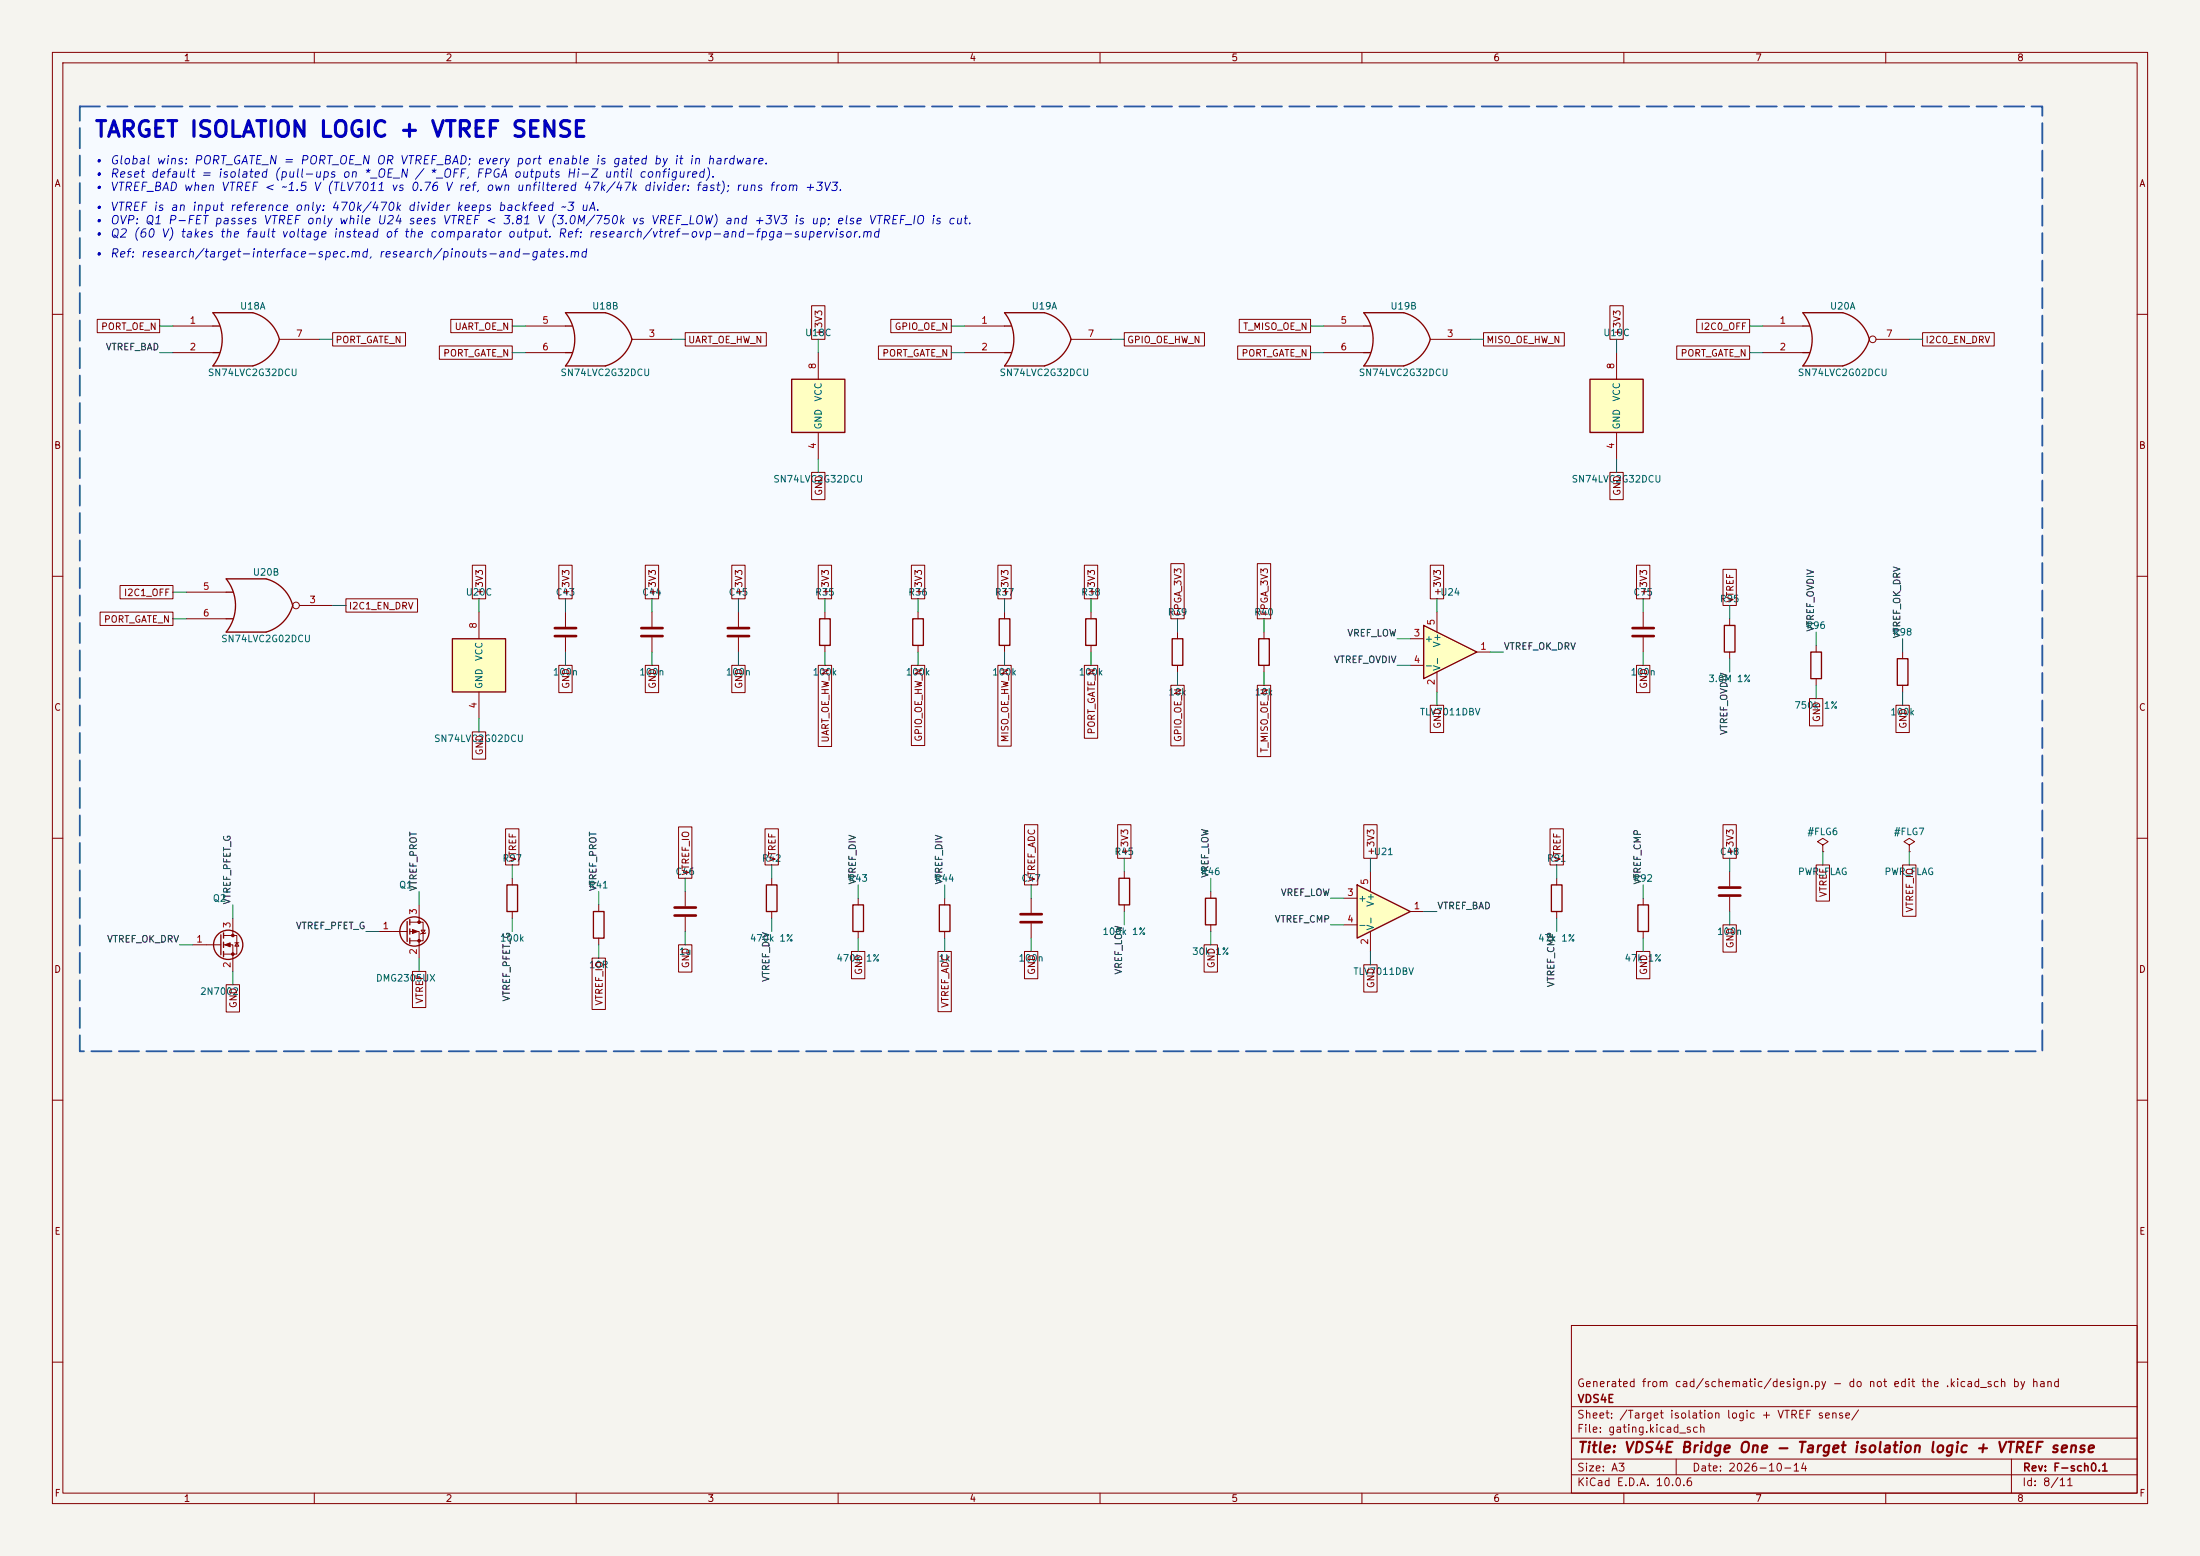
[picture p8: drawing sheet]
<svg xmlns="http://www.w3.org/2000/svg" width="420mm" height="297mm" viewBox="0 0 420 297" stroke-linecap="round" stroke-linejoin="round" font-family="sans-serif">
<path d="M0 0h420v297h-420z" fill="#f5f4ef" stroke="#f5f4ef" stroke-width=".19"/>
<g fill="none" stroke="#840000" stroke-width=".19">
<path d="M10 10h400v277h-400zM12 12h396v273h-396zM60 10v2M110 10v2M160 10v2M210 10v2M260 10v2M310 10v2M360 10v2M10 60h2M408 60h2M10 110h2"/>
<path d="M408 110h2M10 160h2M408 160h2M10 210h2M408 210h2M300 253h108v32h-108zM10 260h2M300 278.5h108M300 274.5h108M300 268.5h108M320 278.5v3M384 278.5v6.5"/>
<path d="M408 260h2M60 285v2M110 285v2M160 285v2M210 285v2M260 285v2M300 281.5h108M310 285v2M360 285v2"/>
</g>
<path d="M15.2 20.3h374.7v180.4h-374.7z" fill="#f6faff"/>
<g fill="none" stroke="#840000" stroke-width=".25">
<path d="M240.3 121.9h2v5.1h-2zM77.7 175.9v3.8M78.2 175.5v1M78.2 177.3v1M78.2 179.1v1"/>
<circle cx="79.1" cy="177.8" r="2.79"/>
</g>
<path d="M241.3 120.7v1.2M241.3 127v1.3M72.4 177.8h5.3M78.2 176h2.6v3.6h-2.6M78.2 177.8h1.8v5.1M80 172.7v3.3M80.4 177.5h.8l-.4 .7zM81.3 178.1l-1 .2" fill="none" stroke="#840000" stroke-width=".19"/>
<g fill="#840000" stroke="#840000" stroke-width=".19">
<path d="M78.7 177.4l1.1 .4-1.1 .4z"/>
<circle cx="80" cy="176" r=".25"/>
<circle cx="80" cy="179.6" r=".25"/>
</g>
<path d="M259.1 168.9l10.1 5.1-10.1 5.1z" fill="#ffffc2"/>
<path d="M156.5 118.1h2v5.1h-2zM146.3 168.9h2v5.1h-2zM162.8 172.7h2v5.1h-2zM259.1 168.9l10.1 5.1-10.1 5.1z" fill="none" stroke="#840000" stroke-width=".25"/>
<g fill="none" stroke="#840000" stroke-width=".19">
<path d="M141 116.8v2.8M157.5 116.8v1.3M141 121.7v2.8M157.5 123.2v1.3M130.8 170.2v2.8M130.8 175v2.8M147.3 167.6v1.3M147.3 174v1.3M163.8 171.5v1.2M163.8 177.8v1.3M256.5 171.5h2.6M256.5 176.5h2.6"/>
<path d="M261.6 166.4v3.8M261.6 177.8v3.8M269.2 174h2.6"/>
</g>
<path d="M138.9 119.9h4.1M138.9 121.4h4.1M128.8 173.2h4M128.8 174.8h4" fill="none" stroke="#840000" stroke-width=".51"/>
<path d="M271.8 119.4l10.1 5.1-10.1 5z" fill="#ffffc2"/>
<path d="M271.8 119.4l10.1 5.1-10.1 5zM113.3 174h2v5.1h-2z" fill="none" stroke="#840000" stroke-width=".25"/>
<path d="M274.3 116.8v3.9M269.2 121.9h2.6M269.2 127h2.6M274.3 128.3v3.8M281.9 124.5h2.6M114.3 172.7v1.3M114.3 179.1v1.2" fill="none" stroke="#840000" stroke-width=".19"/>
<path d="M151.1 72.4h10.2v10.2h-10.2z" fill="#ffffc2"/>
<path d="M151.1 72.4h10.2v10.2h-10.2z" fill="none" stroke="#840000" stroke-width=".25"/>
<path d="M156.2 67.3v5.1M156.2 82.6v5" fill="none" stroke="#840000" stroke-width=".19"/>
<g fill="#ffffc2">
<path d="M40.6 62.2h1.3z"/>
<path d="M40.6 67.3h1.3z"/>
</g>
<path d="M40.6 59.7h7.7M40.6 69.9h7.7" fill="none" stroke="#ffffc2" stroke-width=".19"/>
<path d="M40.6 59.7h7.7a7.1 7.1 0 0 1 5 5.1 7.4 7.4 0 0 1-5 5.1h-7.7a8.1 8.1 0 0 0 0-10.2zM40.6 62.2h1.3M40.6 67.3h1.3" fill="none" stroke="#840000" stroke-width=".25"/>
<path d="M33 62.2h7.6M33 67.3h7.6M53.3 64.8h7.7" fill="none" stroke="#840000" stroke-width=".19"/>
<g fill="#ffffc2">
<path d="M107.9 62.2h1.3z"/>
<path d="M107.9 67.3h1.3z"/>
</g>
<path d="M107.9 59.7h7.7M107.9 69.9h7.7" fill="none" stroke="#ffffc2" stroke-width=".19"/>
<g fill="none" stroke="#840000" stroke-width=".25">
<path d="M107.9 59.7h7.7a7.1 7.1 0 0 1 5 5.1 7.4 7.4 0 0 1-5 5.1h-7.7a8.1 8.1 0 0 0 0-10.2zM107.9 62.2h1.3M107.9 67.3h1.3M42.2 178.4v3.8M42.7 178.1v1M42.7 179.8v1M213.6 167.6h2v5.1h-2zM296.2 168.9h2v5.1h-2zM312.7 172.7h2v5.1h-2zM42.7 181.6v1"/>
<circle cx="43.6" cy="180.3" r="2.79"/>
</g>
<g fill="none" stroke="#840000" stroke-width=".19">
<path d="M100.3 62.2h7.6M100.3 67.3h7.6M120.6 64.8h7.7M313.7 116.8v2.8M313.7 121.7v2.8M42.7 178.6h2.5v3.5h-2.5M44.4 175.3v3.3M44.8 180h.8M45.2 180l.4 .6h-.8zM214.6 166.4v1.2M214.6 172.7v1.3M297.2 167.6v1.3"/>
<path d="M297.2 174v1.3M313.7 171.5v1.2M313.7 177.8v1.3M36.8 180.3h5.4M42.7 180.3h1.7v5.1"/>
</g>
<path d="M311.7 119.9h4M311.7 121.4h4" fill="none" stroke="#840000" stroke-width=".51"/>
<g fill="#840000" stroke="#840000" stroke-width=".19">
<path d="M42.9 180.3l1-.3v.7z"/>
<circle cx="44.4" cy="178.6" r=".25"/>
<circle cx="44.4" cy="182.1" r=".25"/>
</g>
<g fill="#ffffc2">
<path d="M43.2 113h1.2z"/>
<path d="M43.2 118.1h1.2z"/>
</g>
<path d="M43.2 110.5h7.6M43.2 120.7h7.6" fill="none" stroke="#ffffc2" stroke-width=".19"/>
<path d="M43.2 110.5h7.6a7.1 7.1 0 0 1 5.1 5.1 7.4 7.4 0 0 1-5.1 5.1h-7.6a8.1 8.1 0 0 0 0-10.2zM43.2 113h1.2M43.2 118.1h1.2M329.2 119.4h2v5.1h-2zM345.7 124.5h2v5h-2zM362.2 125.7h2v5.1h-2z" fill="none" stroke="#840000" stroke-width=".25"/>
<g fill="none" stroke="#840000" stroke-width=".19">
<path d="M35.6 113h7.6M35.6 118.1h7.6M57.1 115.6h6.4M330.2 118.1v1.3M330.2 124.5v1.2M346.7 123.2v1.3M346.7 129.5v1.3M363.2 124.5v1.2M363.2 130.8v1.3M330.2 166.4v2.8M330.2 171.2v2.8M348 161.3l1-.6-1-.7-1 .7 1 .6v1.3"/>
<path d="M348 162.6h.1M364.5 161.3l1-.6-1-.7-1 .7 1 .6v1.3M364.5 162.6h.1"/>
<circle cx="56.5" cy="115.6" r=".63"/>
</g>
<path d="M328.2 169.4h4M328.2 170.9h4" fill="none" stroke="#840000" stroke-width=".51"/>
<g fill="#ffffc2">
<path d="M344.2 62.2h1.2z"/>
<path d="M344.2 67.3h1.2z"/>
</g>
<path d="M344.2 59.7h7.6M344.2 69.9h7.6" fill="none" stroke="#ffffc2" stroke-width=".19"/>
<path d="M344.2 59.7h7.6a7.1 7.1 0 0 1 5.1 5.1 7.4 7.4 0 0 1-5.1 5.1h-7.6a8.1 8.1 0 0 0 0-10.2zM344.2 62.2h1.2M344.2 67.3h1.2M96.8 168.9h2v5.1h-2z" fill="none" stroke="#840000" stroke-width=".25"/>
<g fill="none" stroke="#840000" stroke-width=".19">
<path d="M336.5 62.2h7.7M336.5 67.3h7.7M358.1 64.8h6.4M97.8 167.6v1.3M97.8 174v1.3"/>
<circle cx="357.5" cy="64.8" r=".63"/>
</g>
<path d="M86.4 121.9h10.1v10.2h-10.1z" fill="#ffffc2"/>
<path d="M86.4 121.9h10.1v10.2h-10.1z" fill="none" stroke="#840000" stroke-width=".25"/>
<path d="M91.4 116.8v5.1M107.9 116.8v2.8M124.5 116.8v2.8M91.4 132.1v5.1M107.9 121.7v2.8M124.5 121.7v2.8" fill="none" stroke="#840000" stroke-width=".19"/>
<path d="M105.9 119.9h4.1M122.4 119.9h4.1M105.9 121.4h4.1M122.4 121.4h4.1" fill="none" stroke="#840000" stroke-width=".51"/>
<path d="M303.5 72.4h10.2v10.2h-10.2z" fill="#ffffc2"/>
<path d="M303.5 72.4h10.2v10.2h-10.2zM174.2 118.1h2.1v5.1h-2.1z" fill="none" stroke="#840000" stroke-width=".25"/>
<path d="M308.6 67.3v5.1M308.6 82.6v5M175.3 116.8v1.3M175.3 123.2v1.3" fill="none" stroke="#840000" stroke-width=".19"/>
<g fill="#ffffc2">
<path d="M260.3 62.2h1.3z"/>
<path d="M260.3 67.3h1.3z"/>
</g>
<path d="M260.3 59.7h7.7M260.3 69.9h7.7" fill="none" stroke="#ffffc2" stroke-width=".19"/>
<path d="M260.3 59.7h7.7a7.1 7.1 0 0 1 5 5.1 7.4 7.4 0 0 1-5 5.1h-7.7a8.1 8.1 0 0 0 0-10.2zM260.3 62.2h1.3M260.3 67.3h1.3" fill="none" stroke="#840000" stroke-width=".25"/>
<path d="M252.7 62.2h7.6M252.7 67.3h7.6M273 64.8h7.7" fill="none" stroke="#840000" stroke-width=".19"/>
<g fill="#ffffc2">
<path d="M191.8 62.2h1.2z"/>
<path d="M191.8 67.3h1.2z"/>
</g>
<path d="M191.8 59.7h7.6M191.8 69.9h7.6" fill="none" stroke="#ffffc2" stroke-width=".19"/>
<path d="M191.8 59.7h7.6a7.1 7.1 0 0 1 5.1 5.1 7.4 7.4 0 0 1-5.1 5.1h-7.6a8.1 8.1 0 0 0 0-10.2zM191.8 62.2h1.2M191.8 67.3h1.2M190.8 118.1h2v5.1h-2zM207.3 118.1h2v5.1h-2zM223.8 121.9h2v5.1h-2zM179.3 172.7h2.1v5.1h-2.1zM230.1 171.5h2.1v5h-2.1z" fill="none" stroke="#840000" stroke-width=".25"/>
<g fill="none" stroke="#840000" stroke-width=".19">
<path d="M154.9 58.4h2.6v6.4h-2.6zM307.3 58.4h2.6v6.4h-2.6zM18.6 61h11.9v2.5h-11.9zM63.5 63.5h13.9v2.5h-13.9zM83.9 66h13.9v2.6h-13.9zM86.1 61h11.7v2.5h-11.7zM130.8 63.5h15.5v2.5h-15.5zM167.7 66h13.9v2.6h-13.9zM170.1 61h11.5v2.5h-11.5zM184.1 62.2h7.7M184.1 67.3h7.7M204.5 64.8h7.6"/>
<path d="M214.6 63.5h15.3v2.5h-15.3zM236.3 66h13.9v2.6h-13.9zM236.6 61h13.6v2.5h-13.6zM283.2 63.5h15.4v2.5h-15.4zM320.1 66h13.9v2.6h-13.9zM323.9 61h10.1v2.5h-10.1zM367 63.5h13.7v2.5h-13.7zM154.9 90.2h2.6v5.2h-2.6zM307.3 90.2h2.6v5.2h-2.6zM19.1 116.8h13.9v2.6h-13.9zM22.9 111.8h10.1v2.5h-10.1zM66 114.3h13.7v2.5h-13.7z"/>
<path d="M90.2 107.9h2.5v6.4h-2.5zM106.7 107.9h2.5v6.4h-2.5zM123.2 107.9h2.5v6.4h-2.5zM139.7 107.9h2.5v6.4h-2.5zM156.2 107.9h2.6v6.4h-2.6zM174 107.9h2.5v6.4h-2.5zM190.5 107.9h2.5v6.4h-2.5zM191.8 116.8v1.3M207 107.9h2.6v6.4h-2.6zM208.3 116.8v1.3M223.5 107.6h2.6v10.5h-2.6zM240 107.6h2.6v10.5h-2.6z"/>
<path d="M273 107.9h2.6v6.4h-2.6zM312.4 107.9h2.6v6.4h-2.6zM328.9 108.7h2.6v6.9h-2.6zM90.2 139.7h2.5v5.2h-2.5zM106.7 127h2.5v5.2h-2.5zM123.2 127h2.5v5.2h-2.5zM139.7 127h2.5v5.2h-2.5zM156.2 127h2.6v15.5h-2.6zM174 127h2.5v15.3h-2.5zM190.5 127h2.5v15.4h-2.5zM191.8 123.2v1.3M207 127h2.6v13.9h-2.6z"/>
<path d="M208.3 123.2v1.3M223.5 130.8h2.6v11.6h-2.6zM224.8 120.7v1.2M224.8 127v1.3M240 130.8h2.6v13.6h-2.6zM273 134.6h2.6v5.2h-2.6zM312.4 127h2.6v5.2h-2.6zM345.4 133.4h2.6v5.2h-2.6zM361.9 134.6h2.6v5.2h-2.6zM96.5 158.2h2.6v6.9h-2.6zM129.5 157.8h2.6v9.8h-2.6zM146 158.2h2.6v6.9h-2.6z"/>
<path d="M195.6 157.4h2.5v11.5h-2.5zM213.4 157.4h2.5v6.4h-2.5zM260.3 157.4h2.6v6.4h-2.6zM295.9 158.2h2.6v6.9h-2.6zM328.9 157.4h2.6v6.4h-2.6zM180.3 171.5v1.2M180.3 177.8v1.3M196.8 171.5v2.7M196.8 176.3v2.8M231.1 170.2v1.3M231.1 176.5v1.3M328.9 176.5h2.6v5.2h-2.6z"/>
<path d="M346.7 165.1h2.6v6.9h-2.6zM363.2 165.1h2.6v9.8h-2.6zM43.2 188h2.5v5.2h-2.5zM78.7 185.4h2.6v6.9h-2.6zM113 182.9h2.6v9.8h-2.6zM129.5 180.3h2.6v5.2h-2.6zM162.6 181.6h2.5v5.2h-2.5zM179.1 181.6h2.5v11.5h-2.5zM195.6 181.6h2.5v5.2h-2.5zM229.9 180.3h2.5v5.2h-2.5zM260.3 184.2h2.6v5.2h-2.6zM312.4 181.6h2.6v5.2h-2.6z"/>
</g>
<path d="M194.8 174.5h4.1M194.8 176h4.1" fill="none" stroke="#840000" stroke-width=".51"/>
<g fill="none" stroke="#009600" stroke-width=".19">
<path d="M30.5 67.3h2.5M30.5 62.2h2.5M61 64.8h2.5M97.8 67.3h2.5M97.8 62.2h2.5M128.3 64.8h2.5M156.2 64.8v2.5M181.6 67.3h2.5M181.6 62.2h2.5M212.1 64.8h2.5M250.2 67.3h2.5M250.2 62.2h2.5"/>
<path d="M280.7 64.8h2.5M308.6 64.8v2.5M334 67.3h2.5M334 62.2h2.5M364.5 64.8h2.5M156.2 87.6v2.6M308.6 87.6v2.6M33 118.1h2.6M33 113h2.6M63.5 115.6h2.5M91.4 114.3v2.5M107.9 114.3v2.5"/>
<path d="M124.5 114.3v2.5M141 114.3v2.5M157.5 114.3v2.5M175.3 114.3v2.5M191.8 114.3v2.5M208.3 114.3v2.5M224.8 118.1v2.6M241.3 118.1v2.6M274.3 114.3v2.5M313.7 114.3v2.5M330.2 115.6v2.5M91.4 137.2v2.5"/>
<path d="M107.9 124.5v2.5M124.5 124.5v2.5M141 124.5v2.5M157.5 124.5v2.5M175.3 124.5v2.5M191.8 124.5v2.5M208.3 124.5v2.5M224.8 128.3v2.5M241.3 128.3v2.5M266.7 121.9h2.5M266.7 127h2.5M274.3 132.1v2.5"/>
<path d="M284.5 124.5h2.5M313.7 124.5v2.5M330.2 125.7v2.6M346.7 120.7v2.5M346.7 130.8v2.6M363.2 121.9v2.6M363.2 132.1v2.5M44.4 172.7v2.6M69.8 177.8h2.6M80 170.2v2.5M97.8 165.1v2.5M97.8 175.3v2.5"/>
<path d="M114.3 170.2v2.5M130.8 167.6v2.6M130.8 177.8v2.5M147.3 165.1v2.5M147.3 175.3v2.5M163.8 168.9v2.6M163.8 179.1v2.5M180.3 168.9v2.6M180.3 179.1v2.5M196.8 168.9v2.6M196.8 179.1v2.5M214.6 163.8v2.6"/>
<path d="M214.6 174v2.5M231.1 167.6v2.6M231.1 177.8v2.5M254 171.5h2.5M254 176.5h2.5M261.6 163.8v2.6M271.8 174h2.5M297.2 165.1v2.5M297.2 175.3v2.5M313.7 168.9v2.6M313.7 179.1v2.5M330.2 163.8v2.6"/>
<path d="M330.2 174v2.5M348 162.6v2.5M364.5 162.6v2.5M34.3 180.3h2.5M44.4 185.4v2.6M80 182.9v2.5M114.3 180.3v2.6M261.6 181.6v2.6"/>
</g>
<path d="M15.2 20.3h374.7v180.4h-374.7z" fill="none" stroke="#285aa0" stroke-width=".35" stroke-dasharray="3.8 1.4"/>
<text font-size="3" fill="#0000c2" x="17.9" y="26.9">TARGET ISOLATION LOGIC + VTREF SENSE</text>
<text font-size="2" fill="#840000" x="301" y="277.8">Title: VDS4E Bridge One - Target isolation logic + VTREF sense</text>
<g font-size="1.6" fill="#0000c2">
<text x="17.7" y="34.3">• Reset default = isolated (pull-ups on *_OE_N / *_OFF,</text>
<text x="17.7" y="31.8">• Global wins: PORT_GATE_N = PORT_OE_N OR VTREF_BAD; every port enable is gated by it in hardware.</text>
<text x="90.7" y="34.3">FPGA outputs Hi-Z until configured).</text>
<text x="17.7" y="36.9">• VTREF_BAD when VTREF &lt; ~1.5 V (TLV7011 vs 0.76 V ref,</text>
<text x="17.7" y="40.7">• VTREF is an input reference only: 470k/470k divider keeps backfeed ~3 uA.</text>
<text x="92.6" y="36.9">own unfiltered 47k/47k divider: fast); runs from +3V3.</text>
<text x="17.7" y="43.2">• OVP: Q1 P-FET passes VTREF only while U24 sees VTREF &lt; 3.81 V (3.0M/750k vs VREF_LOW) and +3V3 is up; else VTREF_IO is cut.</text>
<text x="17.7" y="45.8">• Q2 (60 V) takes the fault voltage instead of the comparator output.</text>
<text x="106.3" y="45.8">Ref: research/vtref-ovp-and-fpga-supervisor.md</text>
<text x="17.7" y="49.6">• Ref: research/target-interface-spec.md,</text>
<text x="72.1" y="49.6">research/pinouts-and-gates.md</text>
</g>
<g font-size="1.5" fill="#840000">
<text x="300.9" y="265.1">Generated from cad/schematic/design.py - do not edit the .kicad_sch by hand</text>
<text x="301" y="268.1">VDS4E</text>
<text x="300.9" y="273.8">File: gating.kicad_sch</text>
<text x="300.9" y="271.1">Sheet: /Target isolation logic + VTREF sense/</text>
<text x="300.9" y="281.2">Size: A3</text>
<text x="322.9" y="281.2">Date: 2026-10-14</text>
<text x="386" y="281.2">Rev: F-sch0.1</text>
<text x="300.9" y="284">KiCad E.D.A. 10.0.6</text>
<text x="385.9" y="284">Id: 8/11</text>
</g>
<g font-size="1.3" fill="#840000">
<text x="35" y="12">1</text>
<text x="85" y="12">2</text>
<text x="135" y="12">3</text>
<text x="185" y="12">4</text>
<text x="235" y="12">5</text>
<text x="285" y="12">6</text>
<text x="335" y="12">7</text>
<text x="385" y="12">8</text>
<text x="10.3" y="36">A</text>
<text x="408.3" y="36">A</text>
<text x="19.2" y="63.3">PORT_OE_N</text>
<text x="63.9" y="65.8">PORT_GATE_N</text>
<text x="86.7" y="63.3">UART_OE_N</text>
<text x="131.3" y="65.8">UART_OE_HW_N</text>
<text x="157.3" y="64.3" transform="rotate(-90 157.3 64.3)">+3V3</text>
<text x="170.7" y="63.3">GPIO_OE_N</text>
<text x="215.1" y="65.8">GPIO_OE_HW_N</text>
<text x="237.2" y="63.3">T_MISO_OE_N</text>
<text x="283.7" y="65.8">MISO_OE_HW_N</text>
<text x="309.7" y="64.3" transform="rotate(-90 309.7 64.3)">+3V3</text>
<text x="324.5" y="63.3">I2C0_OFF</text>
<text x="367.5" y="65.8">I2C0_EN_DRV</text>
<text x="84.5" y="68.4">PORT_GATE_N</text>
<text x="168.3" y="68.4">PORT_GATE_N</text>
<text x="236.9" y="68.4">PORT_GATE_N</text>
<text x="320.7" y="68.4">PORT_GATE_N</text>
<text x="10.2" y="86">B</text>
<text x="408.2" y="86">B</text>
<text x="157.3" y="94.7" transform="rotate(-90 157.3 94.7)">GND</text>
<text x="309.7" y="94.7" transform="rotate(-90 309.7 94.7)">GND</text>
<text x="92.5" y="113.9" transform="rotate(-90 92.5 113.9)">+3V3</text>
<text x="109" y="113.9" transform="rotate(-90 109 113.9)">+3V3</text>
<text x="125.5" y="113.9" transform="rotate(-90 125.5 113.9)">+3V3</text>
<text x="142" y="113.9" transform="rotate(-90 142 113.9)">+3V3</text>
<text x="158.5" y="113.9" transform="rotate(-90 158.5 113.9)">+3V3</text>
<text x="176.3" y="113.9" transform="rotate(-90 176.3 113.9)">+3V3</text>
<text x="192.8" y="113.9" transform="rotate(-90 192.8 113.9)">+3V3</text>
<text x="209.3" y="113.9" transform="rotate(-90 209.3 113.9)">+3V3</text>
<text x="275.4" y="113.9" transform="rotate(-90 275.4 113.9)">+3V3</text>
<text x="314.7" y="113.9" transform="rotate(-90 314.7 113.9)">+3V3</text>
<text x="19.7" y="119.2">PORT_GATE_N</text>
<text x="23.5" y="114.1">I2C1_OFF</text>
<text x="66.5" y="116.6">I2C1_EN_DRV</text>
<text x="225.8" y="117.7" transform="rotate(-90 225.8 117.7)">FPGA_3V3</text>
<text x="242.4" y="117.7" transform="rotate(-90 242.4 117.7)">FPGA_3V3</text>
<text x="331.3" y="115.1" transform="rotate(-90 331.3 115.1)">VTREF</text>
<text x="109" y="131.6" transform="rotate(-90 109 131.6)">GND</text>
<text x="125.5" y="131.6" transform="rotate(-90 125.5 131.6)">GND</text>
<text x="142" y="131.6" transform="rotate(-90 142 131.6)">GND</text>
<text x="314.7" y="131.6" transform="rotate(-90 314.7 131.6)">GND</text>
<text x="10.2" y="136">C</text>
<text x="347.8" y="137.9" transform="rotate(-90 347.8 137.9)">GND</text>
<text x="408.2" y="136">C</text>
<text x="158.5" y="141.9" transform="rotate(-90 158.5 141.9)">UART_OE_HW_N</text>
<text x="176.3" y="141.7" transform="rotate(-90 176.3 141.7)">GPIO_OE_HW_N</text>
<text x="192.8" y="141.8" transform="rotate(-90 192.8 141.8)">MISO_OE_HW_N</text>
<text x="209.3" y="140.3" transform="rotate(-90 209.3 140.3)">PORT_GATE_N</text>
<text x="225.8" y="141.7" transform="rotate(-90 225.8 141.7)">GPIO_OE_N</text>
<text x="242.4" y="143.8" transform="rotate(-90 242.4 143.8)">T_MISO_OE_N</text>
<text x="275.4" y="139.2" transform="rotate(-90 275.4 139.2)">GND</text>
<text x="364.3" y="139.2" transform="rotate(-90 364.3 139.2)">GND</text>
<text x="92.5" y="144.3" transform="rotate(-90 92.5 144.3)">GND</text>
<text x="98.8" y="164.7" transform="rotate(-90 98.8 164.7)">VTREF</text>
<text x="131.9" y="167.2" transform="rotate(-90 131.9 167.2)">VTREF_IO</text>
<text x="148.4" y="164.7" transform="rotate(-90 148.4 164.7)">VTREF</text>
<text x="215.7" y="163.4" transform="rotate(-90 215.7 163.4)">+3V3</text>
<text x="262.7" y="163.4" transform="rotate(-90 262.7 163.4)">+3V3</text>
<text x="298.2" y="164.7" transform="rotate(-90 298.2 164.7)">VTREF</text>
<text x="331.3" y="163.4" transform="rotate(-90 331.3 163.4)">+3V3</text>
<text x="197.9" y="168.5" transform="rotate(-90 197.9 168.5)">VTREF_ADC</text>
<text x="349" y="171.4" transform="rotate(-90 349 171.4)">VTREF</text>
<text x="365.5" y="174.3" transform="rotate(-90 365.5 174.3)">VTREF_IO</text>
<text x="10.2" y="186">D</text>
<text x="131.9" y="184.9" transform="rotate(-90 131.9 184.9)">GND</text>
<text x="232.2" y="184.9" transform="rotate(-90 232.2 184.9)">GND</text>
<text x="331.3" y="181.1" transform="rotate(-90 331.3 181.1)">GND</text>
<text x="408.2" y="186">D</text>
<text x="81.1" y="191.7" transform="rotate(-90 81.1 191.7)">VTREF</text>
<text x="164.9" y="186.2" transform="rotate(-90 164.9 186.2)">GND</text>
<text x="197.9" y="186.2" transform="rotate(-90 197.9 186.2)">GND</text>
<text x="262.7" y="188.7" transform="rotate(-90 262.7 188.7)">GND</text>
<text x="314.7" y="186.2" transform="rotate(-90 314.7 186.2)">GND</text>
<text x="45.5" y="192.5" transform="rotate(-90 45.5 192.5)">GND</text>
<text x="115.4" y="192.1" transform="rotate(-90 115.4 192.1)">VTREF_IO</text>
<text x="181.4" y="192.5" transform="rotate(-90 181.4 192.5)">VTREF_ADC</text>
<text x="10.3" y="236">E</text>
<text x="408.3" y="236">E</text>
<text x="10.3" y="286">F</text>
<text x="35" y="287">1</text>
<text x="85" y="287">2</text>
<text x="135" y="287">3</text>
<text x="185" y="287">4</text>
<text x="235" y="287">5</text>
<text x="285" y="287">6</text>
<text x="335" y="287">7</text>
<text x="385" y="287">8</text>
<text x="408.3" y="286">F</text>
</g>
<g font-size="1.3" fill="#006464">
<text x="45.7" y="59.4">U18A</text>
<text x="112.9" y="59.4">U18B</text>
<text x="196.8" y="59.4">U19A</text>
<text x="265.3" y="59.4">U19B</text>
<text x="349.2" y="59.4">U20A</text>
<text x="153.6" y="64.5">U18C</text>
<text x="306" y="64.5">U19C</text>
<text x="39.6" y="72.1">SN74LVC2G32DCU</text>
<text x="106.9" y="72.1">SN74LVC2G32DCU</text>
<text x="157.2" y="76.8" transform="rotate(-90 157.2 76.8)">VCC</text>
<text x="190.7" y="72.1">SN74LVC2G32DCU</text>
<text x="259.3" y="72.1">SN74LVC2G32DCU</text>
<text x="309.6" y="76.8" transform="rotate(-90 309.6 76.8)">VCC</text>
<text x="343.1" y="72.1">SN74LVC2G02DCU</text>
<text x="157.2" y="82.1" transform="rotate(-90 157.2 82.1)">GND</text>
<text x="309.6" y="82.1" transform="rotate(-90 309.6 82.1)">GND</text>
<text x="147.5" y="92.4">SN74LVC2G32DCU</text>
<text x="299.9" y="92.4">SN74LVC2G32DCU</text>
<text x="48.2" y="110.2">U20B</text>
<text x="88.8" y="114">U20C</text>
<text x="106" y="114">C43</text>
<text x="122.5" y="114">C44</text>
<text x="139" y="114">C45</text>
<text x="155.5" y="114">R35</text>
<text x="173.3" y="114">R36</text>
<text x="189.8" y="114">R37</text>
<text x="206.3" y="114">R38</text>
<text x="274.9" y="114">U24</text>
<text x="311.7" y="114">C75</text>
<text x="222.8" y="117.8">R39</text>
<text x="239.3" y="117.8">R40</text>
<text x="328.2" y="115.3">R95</text>
<text x="42.1" y="122.9">SN74LVC2G02DCU</text>
<text x="271.9" y="122.9">+</text>
<text x="275.3" y="123.7" transform="rotate(-90 275.3 123.7)">V+</text>
<text x="344.7" y="120.3">R96</text>
<text x="361.2" y="121.6">R98</text>
<text x="92.4" y="131.6" transform="rotate(-90 92.4 131.6)">GND</text>
<text x="92.4" y="126.3" transform="rotate(-90 92.4 126.3)">VCC</text>
<text x="105.4" y="129.2">100n</text>
<text x="121.9" y="129.2">100n</text>
<text x="138.5" y="129.2">100n</text>
<text x="155" y="129.2">100k</text>
<text x="172.8" y="129.2">100k</text>
<text x="189.3" y="129.2">100k</text>
<text x="205.8" y="129.2">100k</text>
<text x="271.9" y="128">-</text>
<text x="275.3" y="128.2" transform="rotate(-90 275.3 128.2)">V-</text>
<text x="311.2" y="129.2">100n</text>
<text x="326" y="130.5">3.0M 1%</text>
<text x="222.9" y="133">10k</text>
<text x="239.4" y="133">10k</text>
<text x="271" y="136.9">TLV7011DBV</text>
<text x="342.4" y="135.6">750k</text>
<text x="348.1" y="135.6">1%</text>
<text x="360.8" y="136.9">100k</text>
<text x="82.8" y="141.9">SN74LVC2G02DCU</text>
<text x="344.9" y="159.7">#FLG6</text>
<text x="361.4" y="159.7">#FLG7</text>
<text x="95.8" y="164.8">R97</text>
<text x="128.8" y="167.3">C46</text>
<text x="145.3" y="164.8">R42</text>
<text x="212.7" y="163.5">R45</text>
<text x="229.2" y="167.3">R46</text>
<text x="262.2" y="163.5">U21</text>
<text x="295.2" y="164.8">R91</text>
<text x="328.2" y="163.5">C48</text>
<text x="343.1" y="167.3">PWR_FLAG</text>
<text x="359.6" y="167.3">PWR_FLAG</text>
<text x="40.5" y="172.4">Q2</text>
<text x="76.1" y="169.9">Q1</text>
<text x="112.3" y="169.9">R41</text>
<text x="161.9" y="168.6">R43</text>
<text x="178.4" y="168.6">R44</text>
<text x="194.9" y="168.6">C47</text>
<text x="259.2" y="172.4">+</text>
<text x="262.6" y="173.2" transform="rotate(-90 262.6 173.2)">V+</text>
<text x="311.7" y="168.6">R92</text>
<text x="210.4" y="178.8">100k 1%</text>
<text x="259.2" y="177.5">-</text>
<text x="262.6" y="177.7" transform="rotate(-90 262.6 177.7)">V-</text>
<text x="327.7" y="178.8">100n</text>
<text x="95.3" y="180">100k</text>
<text x="112.3" y="185.1">10R</text>
<text x="129.5" y="182.6">1u</text>
<text x="143.1" y="180">470k 1%</text>
<text x="159.6" y="183.8">470k</text>
<text x="165.2" y="183.8">1%</text>
<text x="179.1" y="183.8">1k</text>
<text x="194.3" y="183.8">100n</text>
<text x="227.5" y="182.6">30k 1%</text>
<text x="293.5" y="180">47k 1%</text>
<text x="310" y="183.8">47k 1%</text>
<text x="38.1" y="190.2">2N7002</text>
<text x="71.7" y="187.7">DMG2305UX</text>
<text x="258.3" y="186.4">TLV7011DBV</text>
</g>
<g font-size="1.3" fill="#a90000">
<text x="36.1" y="62.1">1</text>
<text x="56.4" y="64.6">7</text>
<text x="103.4" y="62.1">5</text>
<text x="123.7" y="64.6">3</text>
<text x="187.2" y="62.1">1</text>
<text x="207.5" y="64.6">7</text>
<text x="255.8" y="62.1">5</text>
<text x="276.1" y="64.6">3</text>
<text x="339.6" y="62.1">1</text>
<text x="359.9" y="64.6">7</text>
<text x="36.1" y="67.2">2</text>
<text x="103.4" y="67.2">6</text>
<text x="156.1" y="70.6" transform="rotate(-90 156.1 70.6)">8</text>
<text x="187.2" y="67.2">2</text>
<text x="255.8" y="67.2">6</text>
<text x="308.5" y="70.6" transform="rotate(-90 308.5 70.6)">8</text>
<text x="339.6" y="67.2">2</text>
<text x="156.1" y="85.8" transform="rotate(-90 156.1 85.8)">4</text>
<text x="308.5" y="85.8" transform="rotate(-90 308.5 85.8)">4</text>
<text x="38.6" y="112.9">5</text>
<text x="38.6" y="118">6</text>
<text x="59" y="115.4">3</text>
<text x="274.2" y="119.5" transform="rotate(-90 274.2 119.5)">5</text>
<text x="91.3" y="120.1" transform="rotate(-90 91.3 120.1)">8</text>
<text x="269.8" y="121.8">3</text>
<text x="282.5" y="124.3">1</text>
<text x="269.8" y="126.9">4</text>
<text x="274.2" y="130.9" transform="rotate(-90 274.2 130.9)">2</text>
<text x="91.3" y="135.4" transform="rotate(-90 91.3 135.4)">4</text>
<text x="257.1" y="171.3">3</text>
<text x="261.5" y="169" transform="rotate(-90 261.5 169)">5</text>
<text x="269.8" y="173.9">1</text>
<text x="44.3" y="177.3" transform="rotate(-90 44.3 177.3)">3</text>
<text x="72.9" y="177.7">1</text>
<text x="79.9" y="174.7" transform="rotate(-90 79.9 174.7)">3</text>
<text x="257.1" y="176.4">4</text>
<text x="37.4" y="180.2">1</text>
<text x="44.3" y="184.9" transform="rotate(-90 44.3 184.9)">2</text>
<text x="79.9" y="182.3" transform="rotate(-90 79.9 182.3)">2</text>
<text x="261.5" y="180.4" transform="rotate(-90 261.5 180.4)">2</text>
</g>
<g font-size="1.3" fill="#0f0f0f">
<text x="20.1" y="67.2">VTREF_BAD</text>
<text x="257.1" y="121.8">VREF_LOW</text>
<text x="287" y="124.3">VTREF_OK_DRV</text>
<text x="346.6" y="120.7" transform="rotate(-90 346.6 120.7)">VTREF_OVDIV</text>
<text x="363.1" y="121.9" transform="rotate(-90 363.1 121.9)">VTREF_OK_DRV</text>
<text x="254.6" y="126.9">VTREF_OVDIV</text>
<text x="330.1" y="140.4" transform="rotate(-90 330.1 140.4)">VTREF_OVDIV</text>
<text x="231" y="167.7" transform="rotate(-90 231 167.7)">VREF_LOW</text>
<text x="44.3" y="172.7" transform="rotate(-90 44.3 172.7)">VTREF_PFET_G</text>
<text x="79.9" y="170.2" transform="rotate(-90 79.9 170.2)">VTREF_PROT</text>
<text x="114.2" y="170.2" transform="rotate(-90 114.2 170.2)">VTREF_PROT</text>
<text x="163.7" y="168.9" transform="rotate(-90 163.7 168.9)">VTREF_DIV</text>
<text x="180.2" y="168.9" transform="rotate(-90 180.2 168.9)">VTREF_DIV</text>
<text x="244.4" y="171.3">VREF_LOW</text>
<text x="274.3" y="173.9">VTREF_BAD</text>
<text x="313.6" y="168.9" transform="rotate(-90 313.6 168.9)">VTREF_CMP</text>
<text x="56.4" y="177.7">VTREF_PFET_G</text>
<text x="243.3" y="176.4">VTREF_CMP</text>
<text x="20.3" y="180.2">VTREF_OK_DRV</text>
<text x="97.7" y="191.3" transform="rotate(-90 97.7 191.3)">VTREF_PFET_G</text>
<text x="147.2" y="187.5" transform="rotate(-90 147.2 187.5)">VTREF_DIV</text>
<text x="214.5" y="186.1" transform="rotate(-90 214.5 186.1)">VREF_LOW</text>
<text x="297.1" y="188.6" transform="rotate(-90 297.1 188.6)">VTREF_CMP</text>
</g>
</svg>
